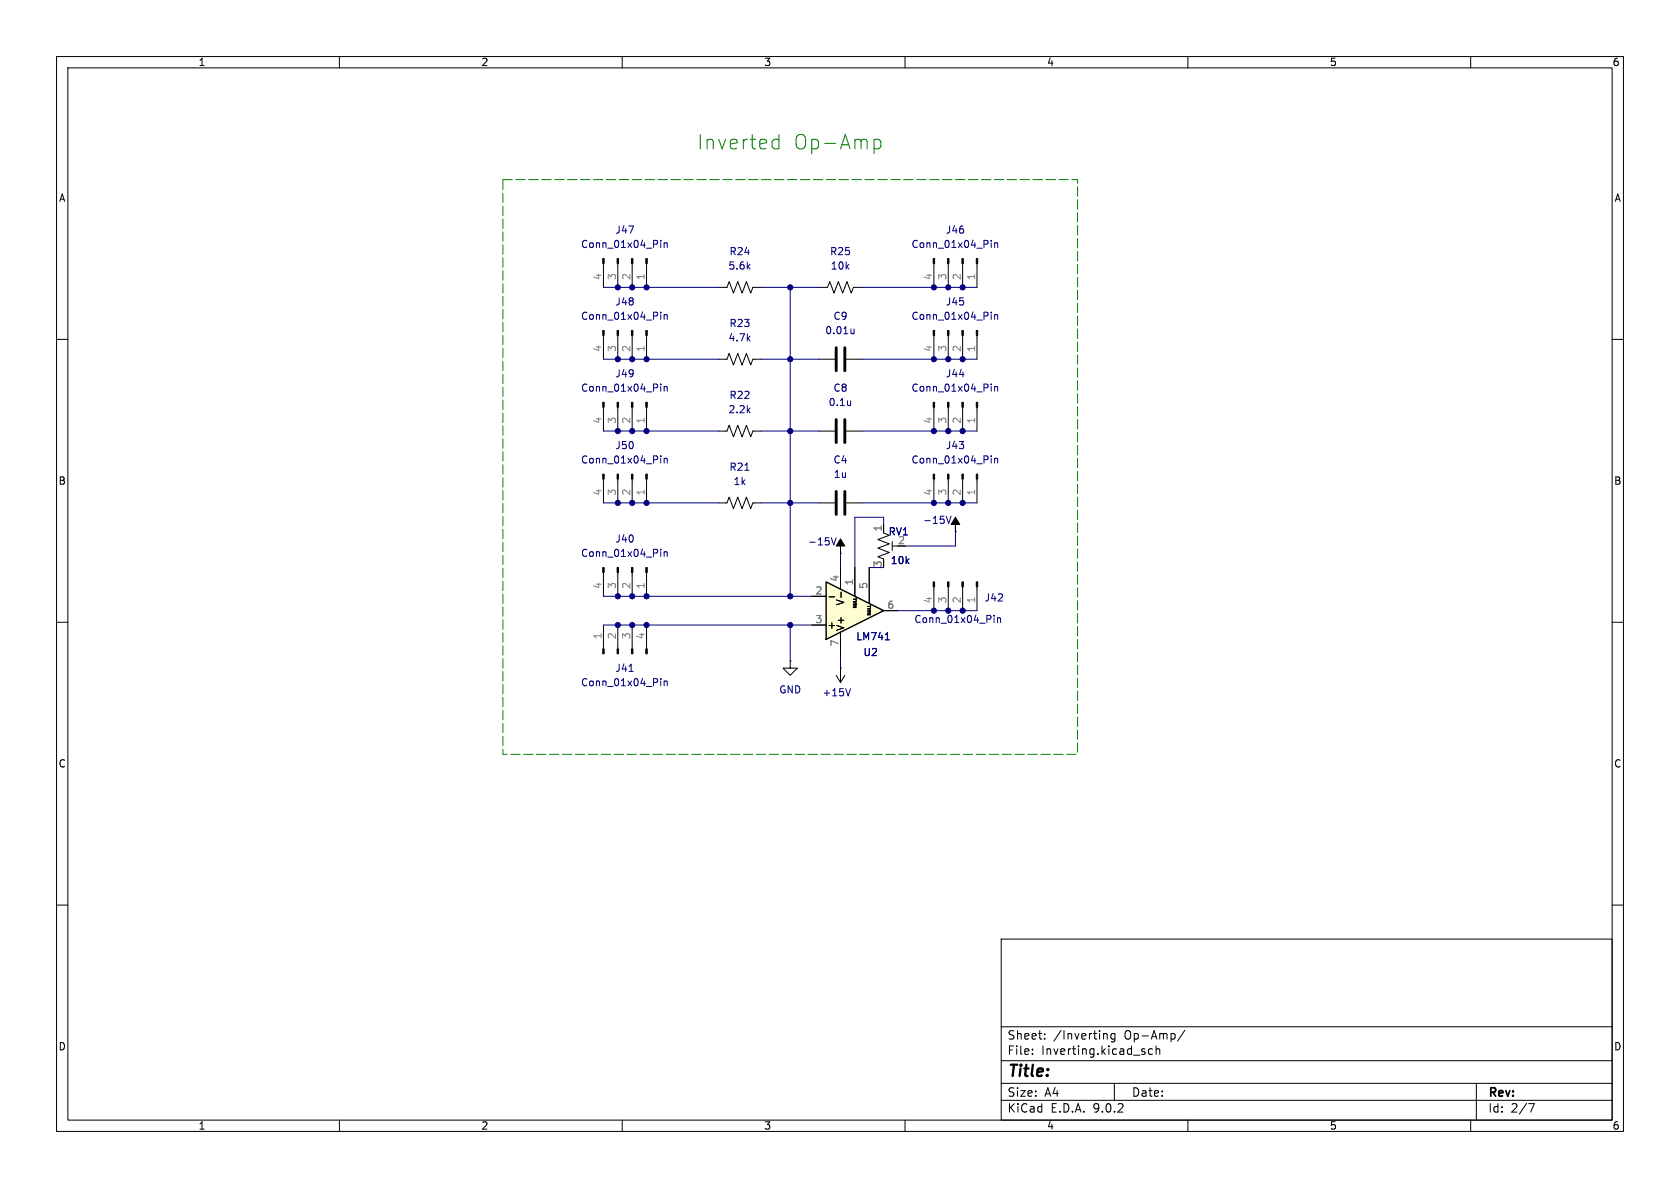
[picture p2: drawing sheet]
<svg xmlns="http://www.w3.org/2000/svg" width="297mm" height="210mm" viewBox="0 0 297 210" stroke-linecap="round" stroke-linejoin="round" font-family="sans-serif">
<g fill="none" stroke="#000" stroke-width=".18">
<path d="M10 10h277v190h-277zM12 12h273v186h-273zM60 10v2M110 10v2M160 10v2M210 10v2M260 10v2M127 50.8h1.5l.4-1 .8 2 .7-2 .8 2 .8-2 .7 2 .4-1h1.5M10 60h2M285 60h2M127 88.9h1.5l.4-1 .8 2 .7-2 .8 2 .8-2 .7 2 .4-1h1.5M10 110h2"/>
<path d="M106.7 110.5v4.2M109.2 110.5v4.2M111.8 110.5v4.2M114.3 110.5v4.2M139.7 116.8v1.3h1.3l-1.3 1.3-1.3-1.3h1.3M139.7 116.8h.1M147.8 119.4l.8 1.3M148.6 118.1h.1M148.6 118.1v2.6M149.4 119.4l-.8 1.3M285 110h2M10 160h2"/>
<path d="M177 166h108v32h-108zM285 160h2M60 198v2M110 198v2M160 198v2M177 194.5h108M177 191.5h108M177 187.5h108M177 181.5h108M182.5 186.3v.1M182.5 185.5v.1M184.7 183.6v.1"/>
<path d="M184.7 182.8v.1M195.3 182.7h.2l.2 .2v.8M197 191.5v3M197.1 182.8l-.4-.1-.3 .3v.4l.1 .2h.6M197.1 182.7v1.2l-.3 .3-.3-.1M203.7 185.5l-.4-.1-.3 .3v.4l.2 .2h.5M204.4 185.5l.2-.1 .4 .1v.9M204.4 184.9v1.5M209.5 182.1l-1.3 2M210 198v2M260 198v2M261 191.5v6.5"/>
<path d="M270.2 195.1h1l-.6 1.5"/>
</g>
<path d="M116.8 120v.1M116.8 120.4v.8M117.4 120.4v.8M117.4 120.5l.2-.1h.3l.1 .8M150.4 121.7l-.5 1.3" fill="none" stroke="#000084" stroke-width=".18"/>
<path d="M106.6 114.7h.2v.9h-.2zM109.1 114.7h.2v.9h-.2zM111.6 114.7h.3v.9h-.3zM114.2 114.7h.2v.9h-.2z" fill="#000" stroke="#000" stroke-width=".18"/>
<path d="M131.7 83.1h.7M111.2 118.7h.7" fill="none" stroke="#000080" stroke-width=".18"/>
<path d="M146 102.9l10.2 5.1-10.2 5z" fill="#fffed0"/>
<path d="M146 102.9l10.2 5.1-10.2 5z" fill="none" stroke="#000" stroke-width=".25"/>
<g fill="none" stroke="#000" stroke-width=".18">
<path d="M106.7 46.6v4.2M106.7 59.3v4.2M109.2 46.6v4.2M109.2 59.3v4.2M111.8 46.6v4.2M111.8 59.3v4.2M114.3 46.6v4.2M114.3 59.3v4.2M144.8 50.8h1.5l.4-1 .7 2 .8-2 .8 2 .7-2 .8 2 .4-1h1.5M165.1 46.6v4.2M165.1 59.3v4.2M167.6 46.6v4.2"/>
<path d="M167.6 59.3v4.2M170.2 46.6v4.2M170.2 59.3v4.2M172.7 46.6v4.2M172.7 59.3v4.2M106.7 72v4.2M109.2 72v4.2M111.8 72v4.2M114.3 72v4.2M127 76.2h1.5l.4-1 .8 2 .7-2 .8 2 .8-2 .7 2 .4-1h1.5M127 63.5h1.5l.4-1 .8 2 .7-2 .8 2 .8-2 .7 2 .4-1h1.5M144.8 76.2h2.8"/>
<path d="M144.8 63.5h2.8M149.6 76.2h2.8M149.6 63.5h2.8M165.1 72v4.2M167.6 72v4.2M170.2 72v4.2M172.7 72v4.2M106.7 84.7v4.2M109.2 84.7v4.2M111.8 84.7v4.2M114.3 84.7v4.2M144.8 88.9h2.8"/>
<path d="M148.6 97.8h.1M149.6 88.9h2.8M156.2 94.2l1 .4-2 .8 2 .7-2 .8 2 .8-2 .7 1 .4v.3M156.2 92.7v1.3M157.7 95.8v1.5M157.7 96.5h1M165.1 84.7v4.2M167.6 84.7v4.2M168.9 94h.1M170.2 84.7v4.2M172.7 84.7v4.2M106.7 101.2v4.2"/>
<path d="M109.2 101.2v4.2M111.8 101.2v4.2M114.3 101.2v4.2M143.5 110.5h2.5M143.5 105.4h2.5M146.6 105.5h.9M148.6 100.3v3.8M148.6 111.8v3.8M148.7 104.7v.9M150.8 107.1h.6l-.6 .3h.6M150.8 106.9h.5M150.8 106.6h.5"/>
<path d="M150.8 106.3h.6M151.1 100.3v5.1M151.4 105.7v.2h-.6M153.4 108.4h.5l-.5 .3h.5M153.4 108.1h.4M153.4 107.9h.4M153.4 107.6h.5M153.7 100.3v6.4M153.9 107v.2h-.5M156.2 108h2.5M165.1 103.7v4.3M167.6 103.7v4.3"/>
<path d="M170.2 103.7v4.3M172.7 103.7v4.3"/>
</g>
<g fill="none" stroke="#000084" stroke-width=".18">
<path d="M116.8 42.5v.1M116.8 42.9v.9M116.8 55.2v.1M116.8 55.6v.9M117.4 42.9v.9M117.4 55.6v.9M117.4 43l.2-.1 .3 .1 .1 .8M117.4 55.7l.2-.1 .3 .1 .1 .8M151 58.2v.8M151 58.9l-.4 .1M175.2 42.5v.1M175.2 42.9v.9"/>
<path d="M175.2 55.2v.1M175.2 55.6v.9M175.8 55.7l.2-.1 .3 .1 .1 .8M175.8 43l.2-.1 .3 .1 .1 .8M175.8 42.9v.9M175.8 55.6v.9M116.8 67.9v.1M116.8 68.3v.9M117.4 68.3v.9M117.4 68.4l.2-.1 .3 .1 .1 .8M150.4 70.9v.8M150.4 71.6h-.1"/>
<path d="M175.2 67.9v.1M175.2 68.3v.9M175.8 68.4l.2-.1 .3 .1 .1 .8M175.8 68.3v.9M116.8 80.6v.1M116.8 81v.9M116.8 97.1v.1M116.8 97.5v.9M117.4 81v.9M117.4 97.5v.9M117.4 97.6l.2-.1 .3 .1 .1 .8M117.4 81.1l.2-.1 .3 .1 .1 .8"/>
<path d="M147 95.1l.4 1.2 .4-1.2M167.3 91.3l.4 1.2 .4-1.2M175.2 80.6v.1M175.2 81v.9M175.8 81.1l.2-.1 .3 .1 .1 .8M175.8 81v.9M156.5 113.1h.7M175.7 108.8v.1M175.7 109.2v.9M176.3 109.2v.9M176.3 109.3l.2-.1 .3 .1 .1 .8"/>
</g>
<g fill="#000" stroke="#000" stroke-width=".18">
<path d="M106.6 58.4h.2v.9h-.2zM106.6 45.7h.2v.9h-.2zM109.1 58.4h.2v.9h-.2zM109.1 45.7h.2v.9h-.2zM111.6 58.4h.3v.9h-.3zM111.6 45.7h.3v.9h-.3zM114.2 58.4h.2v.9h-.2zM114.2 45.7h.2v.9h-.2zM165 45.7h.2v.9h-.2zM165 58.4h.2v.9h-.2zM167.5 45.7h.3v.9h-.3zM167.5 58.4h.3v.9h-.3z"/>
<path d="M170.1 45.7h.2v.9h-.2zM170.1 58.4h.2v.9h-.2zM172.6 45.7h.2v.9h-.2zM172.6 58.4h.2v.9h-.2zM106.6 71.1h.2v.9h-.2zM109.1 71.1h.2v.9h-.2zM111.6 71.1h.3v.9h-.3zM114.2 71.1h.2v.9h-.2zM165 71.1h.2v.9h-.2zM167.5 71.1h.3v.9h-.3zM170.1 71.1h.2v.9h-.2zM172.6 71.1h.2v.9h-.2z"/>
<path d="M106.6 83.8h.2v.9h-.2zM109.1 83.8h.2v.9h-.2zM111.6 83.8h.3v.9h-.3zM114.2 83.8h.2v.9h-.2zM148.6 95.3l.8 1.2h-.8v1.3v-1.3h-.8zM165 83.8h.2v.9h-.2zM167.5 83.8h.3v.9h-.3zM168.9 91.4l.8 1.3h-.8v1.3v-1.3h-.8zM170.1 83.8h.2v.9h-.2zM172.6 83.8h.2v.9h-.2zM106.6 100.3h.2v.9h-.2zM109.1 100.3h.2v.9h-.2z"/>
<path d="M111.6 100.3h.3v.9h-.3zM114.2 100.3h.2v.9h-.2zM165 102.9h.2v.8h-.2zM167.5 102.9h.3v.8h-.3zM170.1 102.9h.2v.8h-.2zM172.6 102.9h.2v.8h-.2z"/>
</g>
<path d="M147.8 61.5v4M147.8 74.2v4M149.4 61.5v4M149.4 74.2v4M147.8 86.9v4M149.4 86.9v4" fill="none" stroke="#000" stroke-width=".51"/>
<g fill="none" stroke="#000080" stroke-width=".18">
<path d="M106.7 50.8h20.3M134.6 50.8h10.2M139.7 50.8v54.6M152.4 50.8h20.3M106.7 63.5h20.3M106.7 76.2h20.3M134.6 63.5h10.2M134.6 76.2h10.2M152.4 63.5h20.3M152.4 76.2h20.3M106.7 88.9h20.3M134.6 88.9h10.2"/>
<path d="M148.6 97.8v2.5M152.4 88.9h20.3M156.2 92.7v-1.3h-5.1v8.9M168.9 94v2.5h-8.9M106.7 110.5h36.8M106.7 105.4h36.8M139.7 110.5v6.3M148.6 115.6v2.5M153.7 100.3h2.5M158.7 108h14"/>
</g>
<path d="M137 24.6l.7 .1M137.7 23.8v2.5M137.7 26.2l-.7 .1M154.5 24.7l.7-.1 .5 .5v.7l-.2 .4-.3 .1-.7-.1M154.5 24.6v2.6" fill="none" stroke="#008000" stroke-width=".18"/>
<path d="M88.9 31.8h101.6v101.6h-101.6z" fill="none" stroke="#008000" stroke-width=".18" stroke-dasharray="1.7 .6"/>
<g fill="#000080" stroke="#000080" stroke-width=".18">
<circle cx="114.3" cy="50.8" r=".46"/>
<circle cx="139.7" cy="50.8" r=".46"/>
<circle cx="111.8" cy="76.2" r=".46"/>
<circle cx="109.2" cy="76.2" r=".46"/>
<circle cx="114.3" cy="76.2" r=".46"/>
<circle cx="109.2" cy="63.5" r=".46"/>
<circle cx="111.8" cy="50.8" r=".46"/>
<circle cx="109.2" cy="50.8" r=".46"/>
<circle cx="111.8" cy="63.5" r=".46"/>
<circle cx="114.3" cy="63.5" r=".46"/>
<circle cx="139.7" cy="63.5" r=".46"/>
<circle cx="111.8" cy="88.9" r=".46"/>
<circle cx="114.3" cy="88.9" r=".46"/>
<circle cx="109.2" cy="88.9" r=".46"/>
<circle cx="139.7" cy="88.9" r=".46"/>
<circle cx="139.7" cy="76.2" r=".46"/>
<circle cx="111.8" cy="105.4" r=".46"/>
<circle cx="109.2" cy="105.4" r=".46"/>
<circle cx="139.7" cy="105.4" r=".46"/>
<circle cx="114.3" cy="105.4" r=".46"/>
<circle cx="109.2" cy="110.5" r=".46"/>
<circle cx="111.8" cy="110.5" r=".46"/>
<circle cx="114.3" cy="110.5" r=".46"/>
<circle cx="167.6" cy="88.9" r=".46"/>
<circle cx="167.6" cy="63.5" r=".46"/>
<circle cx="167.6" cy="76.2" r=".46"/>
<circle cx="165.1" cy="76.2" r=".46"/>
<circle cx="167.6" cy="108" r=".46"/>
<circle cx="165.1" cy="88.9" r=".46"/>
<circle cx="165.1" cy="63.5" r=".46"/>
<circle cx="165.1" cy="50.8" r=".46"/>
<circle cx="170.2" cy="63.5" r=".46"/>
<circle cx="170.2" cy="76.2" r=".46"/>
<circle cx="170.2" cy="50.8" r=".46"/>
<circle cx="167.6" cy="50.8" r=".46"/>
<circle cx="139.7" cy="110.5" r=".46"/>
<circle cx="165.1" cy="108" r=".46"/>
<circle cx="170.2" cy="108" r=".46"/>
<circle cx="170.2" cy="88.9" r=".46"/>
</g>
<g font-size="3.5" fill="#008000">
<text x="123.2" y="26.6">Inverted</text>
<text x="140.2" y="26.6">Op-Amp</text>
</g>
<text font-size="2.8" x="178" y="190.9">Title:</text>
<g font-size="2.1">
<text x="178" y="184">Sheet:</text>
<text x="186.2" y="184">/Inverting</text>
<text x="198.8" y="184">Op-Amp/</text>
<text x="178" y="186.7">File:</text>
<text x="184.1" y="186.7">Inverting.kicad_sch</text>
<text x="178" y="196.9">KiCad</text>
<text x="178" y="194.1">Size:</text>
<text x="184.7" y="194.1">A4</text>
<text x="185.7" y="196.9">E.D.A.</text>
<text x="193.3" y="196.9">9.0.2</text>
<text x="200" y="194.1">Date:</text>
<text x="263" y="194.3">Rev:</text>
<text x="263" y="196.9">Id:</text>
<text x="267.1" y="196.9">2/7</text>
</g>
<g font-size="1.8">
<text x="35" y="11.9">1</text>
<text x="85" y="11.9">2</text>
<text x="135" y="11.9">3</text>
<text x="185" y="11.9">4</text>
<text x="235" y="11.9">5</text>
<text x="285" y="11.9">6</text>
<text x="10.3" y="35.9">A</text>
<text x="285.3" y="35.9">A</text>
<text x="10.3" y="85.9">B</text>
<text x="285.3" y="85.9">B</text>
<text x="149.5" y="107.1" transform="rotate(-90 149.5 107.1)">V-</text>
<text x="146.2" y="111.4">+</text>
<text x="149.5" y="111.6" transform="rotate(-90 149.5 111.6)">V+</text>
<text x="10.3" y="135.9">C</text>
<text x="285.3" y="135.9">C</text>
<text x="10.3" y="185.9">D</text>
<text x="285.3" y="185.9">D</text>
<text x="35" y="199.9">1</text>
<text x="85" y="199.9">2</text>
<text x="135" y="199.9">3</text>
<text x="185" y="199.9">4</text>
<text x="235" y="199.9">5</text>
<text x="285" y="199.9">6</text>
</g>
<g font-size="1.8" fill="#000080">
<text x="108.7" y="41.5">J47</text>
<text x="167.1" y="41.5">J46</text>
<text x="128.9" y="45.3">R24</text>
<text x="146.6" y="45.3">R25</text>
<text x="108.7" y="54.2">J48</text>
<text x="128.9" y="58">R23</text>
<text x="147.2" y="56.7">C9</text>
<text x="167.1" y="54.2">J45</text>
<text x="108.7" y="66.9">J49</text>
<text x="128.9" y="70.7">R22</text>
<text x="147.2" y="69.4">C8</text>
<text x="167.1" y="66.9">J44</text>
<text x="108.7" y="79.6">J50</text>
<text x="128.9" y="83.4">R21</text>
<text x="147.2" y="82.1">C4</text>
<text x="167.1" y="79.6">J43</text>
<text x="157" y="94.8">RV1</text>
<text x="108.7" y="96.1">J40</text>
<text x="174" y="106.5">J42</text>
<text x="108.7" y="119">J41</text>
<text x="152.6" y="116.2">U2</text>
</g>
<g font-size="1.8" fill="#000084">
<text x="102.6" y="44">Conn_01x04_Pin</text>
<text x="128.7" y="47.9">5.6k</text>
<text x="146.8" y="47.9">10k</text>
<text x="161" y="44">Conn_01x04_Pin</text>
<text x="102.6" y="56.7">Conn_01x04_Pin</text>
<text x="145.8" y="59.3">0.01u</text>
<text x="161" y="56.7">Conn_01x04_Pin</text>
<text x="128.7" y="60.6">4.7k</text>
<text x="102.6" y="69.4">Conn_01x04_Pin</text>
<text x="146.4" y="72">0.1u</text>
<text x="161" y="69.4">Conn_01x04_Pin</text>
<text x="128.7" y="73.3">2.2k</text>
<text x="102.6" y="82.1">Conn_01x04_Pin</text>
<text x="161" y="82.1">Conn_01x04_Pin</text>
<text x="129.6" y="86">1k</text>
<text x="147.3" y="84.7">1u</text>
<text x="163.1" y="92.8">-15V</text>
<text x="102.6" y="98.7">Conn_01x04_Pin</text>
<text x="142.8" y="96.6">-15V</text>
<text x="157.4" y="99.9">10k</text>
<text x="151.3" y="113.4">LM741</text>
<text x="161.5" y="110.3">Conn_01x04_Pin</text>
<text x="102.6" y="121.5">Conn_01x04_Pin</text>
<text x="137.7" y="122.8">GND</text>
<text x="145.3" y="123.3">+15V</text>
</g>
<g font-size="1.8" fill="#808080">
<text x="106.4" y="49.6" transform="rotate(-90 106.4 49.6)">4</text>
<text x="109" y="49.6" transform="rotate(-90 109 49.6)">3</text>
<text x="111.5" y="49.6" transform="rotate(-90 111.5 49.6)">2</text>
<text x="114" y="49.6" transform="rotate(-90 114 49.6)">1</text>
<text x="164.8" y="49.6" transform="rotate(-90 164.8 49.6)">4</text>
<text x="167.4" y="49.6" transform="rotate(-90 167.4 49.6)">3</text>
<text x="169.9" y="49.6" transform="rotate(-90 169.9 49.6)">2</text>
<text x="172.5" y="49.6" transform="rotate(-90 172.5 49.6)">1</text>
<text x="106.4" y="62.3" transform="rotate(-90 106.4 62.3)">4</text>
<text x="109" y="62.3" transform="rotate(-90 109 62.3)">3</text>
<text x="111.5" y="62.3" transform="rotate(-90 111.5 62.3)">2</text>
<text x="114" y="62.3" transform="rotate(-90 114 62.3)">1</text>
<text x="164.8" y="62.3" transform="rotate(-90 164.8 62.3)">4</text>
<text x="167.4" y="62.3" transform="rotate(-90 167.4 62.3)">3</text>
<text x="169.9" y="62.3" transform="rotate(-90 169.9 62.3)">2</text>
<text x="172.5" y="62.3" transform="rotate(-90 172.5 62.3)">1</text>
<text x="106.4" y="75" transform="rotate(-90 106.4 75)">4</text>
<text x="109" y="75" transform="rotate(-90 109 75)">3</text>
<text x="111.5" y="75" transform="rotate(-90 111.5 75)">2</text>
<text x="114" y="75" transform="rotate(-90 114 75)">1</text>
<text x="164.8" y="75" transform="rotate(-90 164.8 75)">4</text>
<text x="167.4" y="75" transform="rotate(-90 167.4 75)">3</text>
<text x="169.9" y="75" transform="rotate(-90 169.9 75)">2</text>
<text x="172.5" y="75" transform="rotate(-90 172.5 75)">1</text>
<text x="106.4" y="87.7" transform="rotate(-90 106.4 87.7)">4</text>
<text x="109" y="87.7" transform="rotate(-90 109 87.7)">3</text>
<text x="111.5" y="87.7" transform="rotate(-90 111.5 87.7)">2</text>
<text x="114" y="87.7" transform="rotate(-90 114 87.7)">1</text>
<text x="164.8" y="87.7" transform="rotate(-90 164.8 87.7)">4</text>
<text x="167.4" y="87.7" transform="rotate(-90 167.4 87.7)">3</text>
<text x="169.9" y="87.7" transform="rotate(-90 169.9 87.7)">2</text>
<text x="172.5" y="87.7" transform="rotate(-90 172.5 87.7)">1</text>
<text x="156" y="94.1" transform="rotate(-90 156 94.1)">1</text>
<text x="156" y="100.4" transform="rotate(-90 156 100.4)">3</text>
<text x="158.7" y="96.3">2</text>
<text x="106.4" y="104.2" transform="rotate(-90 106.4 104.2)">4</text>
<text x="109" y="104.2" transform="rotate(-90 109 104.2)">3</text>
<text x="111.5" y="104.2" transform="rotate(-90 111.5 104.2)">2</text>
<text x="114" y="104.2" transform="rotate(-90 114 104.2)">1</text>
<text x="144.1" y="105.2">2</text>
<text x="148.3" y="102.9" transform="rotate(-90 148.3 102.9)">4</text>
<text x="150.9" y="103.6" transform="rotate(-90 150.9 103.6)">1</text>
<text x="153.4" y="104.2" transform="rotate(-90 153.4 104.2)">5</text>
<text x="156.8" y="107.7">6</text>
<text x="164.8" y="106.8" transform="rotate(-90 164.8 106.8)">4</text>
<text x="167.4" y="106.8" transform="rotate(-90 167.4 106.8)">3</text>
<text x="169.9" y="106.8" transform="rotate(-90 169.9 106.8)">2</text>
<text x="172.5" y="106.8" transform="rotate(-90 172.5 106.8)">1</text>
<text x="106.4" y="113.1" transform="rotate(-90 106.4 113.1)">1</text>
<text x="109" y="113.1" transform="rotate(-90 109 113.1)">2</text>
<text x="111.5" y="113.1" transform="rotate(-90 111.5 113.1)">3</text>
<text x="114" y="113.1" transform="rotate(-90 114 113.1)">4</text>
<text x="144.1" y="110.2">3</text>
<text x="148.3" y="114.4" transform="rotate(-90 148.3 114.4)">7</text>
</g>
<g font-size=".7">
<text x="151.6" y="107.8" transform="rotate(-90 151.6 107.8)">NULL</text>
<text x="154.2" y="109" transform="rotate(-90 154.2 109)">NULL</text>
</g>
</svg>
